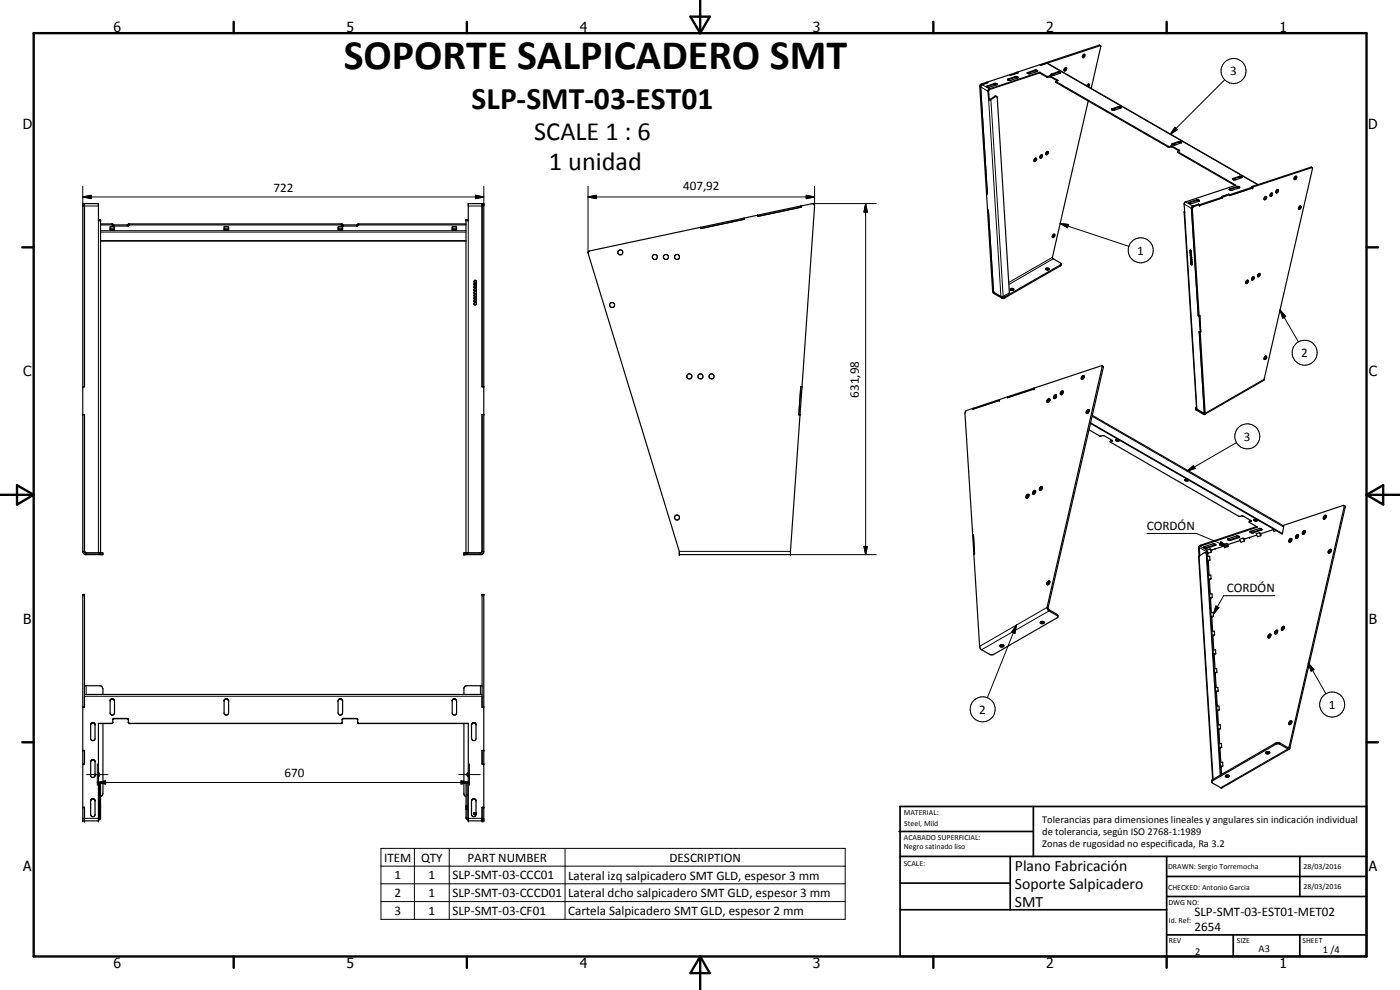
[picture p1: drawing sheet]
<svg xmlns="http://www.w3.org/2000/svg" width="420mm" height="297mm" viewBox="0 0 420 297" stroke-linecap="round" stroke-linejoin="round" font-family="sans-serif">
<g fill="none" stroke="#000" stroke-width=".35">
<path d="M312.2 19.4l.3 .2M312.2 19.4h.1M312.2 19.4l-16 5.3M312.4 19.6l2-.6 63.1 36.4M325 16.6l.4-.3a.61 .61 0 0 1 .1 .7 .61 .61 0 0 1-.6 .3zM325.3 16.3l-.1 .6-.3 .2M330.3 13.7l-17.8 5.9M330.3 13.7l-.4-.2-17.7 5.9M330.3 13.7l-2.8 12.8M296.2 24.7l.2 .1-1.8 .6-.3 .7 2 32.1-.2-.2M296.2 24.7l-1.7 .5-.5 .6 2.1 32.2M296.2 25.8l2.3-.8 .8 .3-2.4 .9-.7-.2z"/>
<path d="M296.9 29.8l-.2 .1M298.9 28.9l.2 .1M299 28.9l-1.7 1.1-.6-.1M299.1 29l-.4-.2-1.6 1h-.2M299.1 29h.1M299.2 29l3.7 58.9-1.8 1-.6 .1M299.2 25.4l-.6-.2-2.4 .8M302.4 23.7l2.4-.8 .8 .4-2.4 .8-.7-.1zM305.3 21.7l.2 .1-2.2 .7-.2-.1M305.5 23.4l-.7-.2-2.3 .7M311.4 21.4l-.9-.1-2.1 .7M311.4 21.4l-2.4 .8-.6-.2"/>
<path d="M311.4 21.4l-.2-.3-.5-.1-2.4 .8 .1 .2M312 21.9l2.2 1.3 1-.2 2.1 1.3M312 21.9l-15.2 5 .1 2.9M312.1 21.7l2.1 1.2 1-.1 2.2 1.3M312.1 21.7l-.1 .2M312.1 21.7l-15.3 5-.3 .6 .2 2.6M315.4 22.3l2.2-.8 .7 .3-2.2 .8zM316 22.3l.4 .3M316.2 22.4l-.3 .2M316.3 22.5v.1M316.9 24.4v.4l33.7 19.4 1.1-.1 2.2 1.2M317.4 24.2l-.5 .3 33.8 19.4 1-.1 2.3 1.3-.5 .3"/>
<path d="M317.4 24.2h.1M318.2 22l-.6-.2-2.1 .6M319.5 20.6l.4-.3a.51 .51 0 0 1 .1 .7 .51 .51 0 0 1-.6 .2zM319.9 20.3l-.1 .4-.4 .4M326.2 25.8l.2-.4 .4-.1 .1 .4-.2 .4M326.6 30.3l-10.8 46.9 .2 .4 2.5 1.6M326.6 25.2l-.2 .8M333.6 32.7l2-.7 .9 .2-2.1 .9-.6-.1zM333.6 32.9h.1M334.1 32.7l.5 .3M336.4 32.4l-.7-.2-2 .7M296.1 58l.3 4.9"/>
<path d="M310.5 47.8l.3-.3 .3 .1-.2 .6-.3 .3-.3-.3zM310.8 47.5v.4l-.5 .4M312.6 46.4l-.5 .9M312.6 46.4a.49 .49 0 0 1 .1 .7 .49 .49 0 0 1-.6 .2M312.6 46.4l-.1 .6-.4 .3M314.4 45.4h.1a.61 .61 0 0 1 0 .7 .61 .61 0 0 1-.6 .3l-.1-.1M314.4 45.4l-.5 .4-.1 .5M314.4 45.4l-.2 .6-.4 .3M351.8 43.1l2-.6 .8 .2-2.1 .9-.7-.2zM352.2 43.2l.5 .3M353.4 45.7h.1M353.4 45.7l17.3 10"/>
<path d="M353.4 45.5l17.5 10.1-15.2 5-.3 .5 .1 2.7v-.4M353.4 45.4v.1M353.4 45.5v.2M353.5 45.4h-.1M354.5 42.8l-.8-.1-1.9 .6M366.8 59.4h.1M366.9 59.4l-6.9 2.2v-.2M366.9 59.1l-6.9 2.3M366.9 59.1v.3M368.9 56.8l2.4-.9 .8 .3-.2 .2-2.3 .7zM369 56.9h.1M369 58.6v.1"/>
<path d="M369.1 58.4l-2.2 .7M369.1 58.4l-.3-.1-2.1 .7 .2 .1M369.1 58.4l-.1 .3M369.9 53.6l2.2-.7 .7 .2-2.1 .9h-.5zM370.4 53.6l.5 .3M372 56.3l-.7-.2-2.3 .8M372.7 53.3l-.8-.2-2 .7M375.7 56l.3 .1M376 56.1l-6.9 2.3M376 56.1v.3l-7 2.3M376 56.1l17.9-5.7-14.5 63.6-17.9 10.3M377.4 55.4l-1.7 .6"/>
<path d="M379.8 58.9l-.1 .6-.3 .3M379.9 58.9h.1a.64 .64 0 0 1-.5 1l-.1-.1M379.9 58.9l-.4 .3-.1 .6M381.6 57.9v.4l-.4 .5M381.6 57.9l-.3 .3-.1 .6M381.6 57.9h.2a.64 .64 0 0 1-.5 1l-.1-.1M383.4 56.9h.1a.57 .57 0 0 1 .1 .7 .57 .57 0 0 1-.7 .2v-.1M383.4 56.9l-.3 .7-.2 .1M383.4 56.9l-.5 .4v.4M388.5 53.1l.4-.2a.51 .51 0 0 1 .2 .7 .51 .51 0 0 1-.7 .2zM388.9 52.9l-.1 .4-.4 .4M393.9 50.3l-.4-.2-17.8 5.9"/>
<path d="M25.3 61.1v54.9h-.5M29.8 66.1h.1M29.8 66.1l-.1 .1M29.9 66.1l.3-.1v99.9M30.2 66.1l-.7 .1v-5.1h-4.7v104.3M30.2 67.2h3.6l.1 .5 .2 .1h4.2h.2l.1-.6h64l.1 .5M30.2 67.5l3.7 .1M30.2 72.2h109.7M30.2 72.3h109.7M33.1 68.1h1.2l.1 .8-.6 .2-.7-.1zM33.9 67.4h4.6M34.4 68.6l-.6 .1-.7-.1"/>
<path d="M38.5 67.6h64.2M68.6 68.1h-1.3v.9h1.3M68.6 68.1v.1M68.6 68.6l-.6 .1-.7-.1M68.6 68.2v.7M68.6 68.9v.1M101.5 68.6l.6 .1 .7-.1M102.7 67.7v.1M102.8 68.1l-1.3 .1v.8h1.3M102.8 68.1v.1M102.8 68.2v.7M102.8 68.9v.1"/>
<path d="M107.3 67.4l-4.5 .1M107.3 67.2h.1M107.3 67.2v.6h-.2h-4.4M107.3 67.6h.1M135.7 68.1h1.2l.1 .8-.5 .2-.8-.1zM137 68.6l-.5 .1-.8-.1M139.9 66.1l.6 .1v-5.1h4.7v104.6l-.8 .7h-5.2v-.5h5.1M139.9 67.2h-32.5M139.9 67.5l-32.5 .1M140.2 66.1v-.1h-.3v99.9M140.2 66.1h.1M140.2 66.1l.1 .1"/>
<path d="M144.7 61.1v54.9h.5M210.3 68.5h.1M223.3 65.4l.1 .4M223.4 65.8h.1M223.4 65.8l-13.1 2.8v-.4l.1 .3M227.4 64.6l-4.1 .8M227.4 64.6v.3M227.4 64.9h.1M240.4 61.8l-13 2.8M240.4 61.8h.1M240.4 61.8l3.4-.7 .5 .2 .2 .5-7.3 104.6h-33.3v-1l-27.4-89.6 .4-.5 46.4-9.9M240.4 61.8l.1 .3"/>
<path d="M240.4 62.1h.1M240.5 62.1l-13.1 2.8v-.3M296.4 62.9l1.5 24.3M296.4 62.9l.2 .2 1.5 24.3M316.3 70.3h.1a.61 .61 0 0 1 .1 .6 .61 .61 0 0 1-.6 .3l-.1-.1M316.3 70.3l-.1 .6-.4 .2M316.3 70.3l-.4 .4-.1 .4M318.5 79.2l-.3 .6-16.8 9.7h-.7l-2.3-1.4-.5-.9M318.5 79.2l-.3 .3-16.8 9.7-.9-.1M355.4 63.6l3.7 59.1M356.8 60.7l2.3-.8 .8 .3-2.2 .9h-.5zM357.3 75.1l-.1 .2 .2 .2"/>
<path d="M357.3 75.1l.2 .3M357.3 75.6l.1 .1M357.4 75.6h-.2l.4 .6-.1 .3M357.4 75.5h.1M357.4 75.6l.1 .1M357.4 75.7l.1 .2M357.4 77l.2 .3M357.4 76.5v.1M357.4 76.6l.2 .3M357.4 77.5l.1 .4M357.4 77.5l.3 .2-.2 .3M357.5 75.7v.2h-.2"/>
<path d="M357.5 76.6l.1 .3M357.5 76.6h-.3l.2 .4M357.5 77.5l.2 .4M357.5 78l-.2 .2 .3 .3 .1-.1M357.5 77.9v.1M357.5 78.5l-.1 .3h.3M357.5 78.5l.2 .3M357.5 78l.2 .4M357.5 79l-.1 .1 .1 .3 .2-.2M357.5 79l.2 .2M357.5 75.4v.1M357.6 76.4l-.4-.4 .3 .5"/>
<path d="M357.6 76.9l-.3 .1a.24 .24 0 0 0 0 .3 .24 .24 0 0 0 .4 0h-.1M359.9 60.3l-.7-.1-2.3 .7M360 61.4l-.3-.1-1.8 .6-.3 .5 2 32.2 .3 .1M360 61.4l-1.8 .6-.4 .7 2.1 32M389.8 62.1l.5-.3a.64 .64 0 0 1-.5 1l-.1-.3zM390.2 61.8l-.1 .5-.4 .4M142.2 85.3l.1 .1M142.2 86.1l.2-.3h.4l.2 .3M142.2 86.1l.4 .4 .3-.3M142.2 86.1l.2 .4 .5-.1 .1-.3M142.2 90.3l.1 .1M142.3 85.4a.37 .37 0 0 1 .3-.5 .37 .37 0 0 1 .4 .4l-.2 .3"/>
<path d="M142.3 85.4l.1 .2M142.3 87.1v-.3l.3-.2 .3 .1v.4M142.3 87.1l.5 .2M142.3 90.4l.1-.5h.4l.2 .4-.2 .3M142.3 87.9l.1 .2M142.3 90.4l.1 .2M142.4 90.6l.5 .2-.1 .6M142.4 91.4h.4M142.4 85.6h.4M142.4 85.5l.4 .1M142.4 88.9h.4M142.4 89.7a.37 .37 0 0 1 0-.5 .37 .37 0 0 1 .5 0l-.1 .6"/>
<path d="M142.4 89.7l.4 .1M142.4 90.6h.2M142.4 84.7a.37 .37 0 0 1 0-.5 .37 .37 0 0 1 .5 0l-.1 .6M142.4 84.7l.2 .1M142.8 84.8h-.2M142.9 91.2l-.1 .2M142.9 87.1l-.1 .2M142.9 89.6l-.1 .2M142.9 84.6l-.1 .2M143 90.3l-.1 .3a.55 .55 0 0 0-.5 .8M143 85.3l-.2 .3M143 88.6l-.2-.3h-.4a.38 .38 0 0 0-.1 .5 .38 .38 0 0 0 .5 .1"/>
<path d="M143 88.6l-.2 .3M143 87.8l-.1-.3-.5-.1-.1 .5M143 87.8l-.2 .3-.5-.2M143 87.8l-.2 .3-.4-.1M143 86.1l-.1 .2M297.9 87.2l.2 .2M298.1 87.3l.3 .5 2.1 1.3M298.1 87.4l.3 .4 2.1 1.2M303.3 86.7l.6-.2a.31 .31 0 0 1 .3 .4 .31 .31 0 0 1-.4 .2l-.6-.1zM303.3 87l.3-.2 .6 .2M313.8 80.9l.4-.2 .6 .2M313.8 80.9h.9"/>
<path d="M313.8 80.9v-.3a.65 .65 0 0 1 1.1 .1l-.2 .2M359.9 94.7h.1l.3 4.9M359.9 94.7l.3 5M359.9 94.7l.2-.1 .3 5M360.2 99.7l-.3-.2 1.5 24.3M360.2 99.7l1.5 24.3M360.3 99.6l-.1 .1M360.3 99.6h.1M374.3 84.1l-.3 .2-.1 .6M374.3 84.1h.2a.53 .53 0 0 1 0 .6 .53 .53 0 0 1-.6 .2M374.3 84.1v.4l-.4 .4M376.1 83.1l-.3 .2-.2 .6"/>
<path d="M376.1 83.1a.49 .49 0 0 1 .2 .6 .49 .49 0 0 1-.7 .2M376.1 83.1v.4l-.5 .4M377.9 82a.49 .49 0 0 1 .2 .7 .49 .49 0 0 1-.7 .2M377.9 82l-.4 .4-.1 .5M377.9 82v.5l-.5 .4M240.3 116h.4h-.3l-.6 8.3 .3 .1-.4-.1zM240.4 116h.1M300 119.9l-7.9 2.6M300 119.9l-.1 .2-7.9 2.6M302.4 119.3h.1M302.4 119v.1M302.4 119v.3"/>
<path d="M302.4 119l-2.4 .9M310.3 116.5l-7.9 2.5M310.3 116.5h.1M310.3 116.7l-7.9 2.6M310.3 116.5v.2M310.3 116.7l-7.9 2.6v-.3M314.9 119.9l.2 .1M315 119.7l-.1 .8-.4 .3M315 119.8l-.5 .5v.5M315 119.7a.6 .6 0 0 0-.7 .3 .6 .6 0 0 0 .2 .8M316.5 118.6l.4-.2 .2 .6-.3 .5-.5 .1-.1-.5zM317.1 118.6l-.5 .4-.1 .6"/>
<path d="M318.4 117.6l.4-.3a.47 .47 0 0 1 .3 .4 .47 .47 0 0 1-.2 .5l-.3 .2h-.3zM319.1 117.5l-.6 .5v.4M324.8 112.9l.2-.2a.56 .56 0 0 1 .4 .6 .56 .56 0 0 1-.5 .5h-.3l-.1-.3zM325.4 112.9l-.5 .3-.1 .6M330.7 109.7l-20.4 6.8M330.7 109.7l.4 .5-16.6 72.2M330.7 109.7l-16.5 72.5M379.8 106.8v.5l-.4 .4M379.9 106.8a.51 .51 0 0 1 .1 .7 .51 .51 0 0 1-.6 .2M379.9 106.8l-.4 .3-.1 .6M24.8 124.4h.5v41M145.2 124.4h-.5v41.2l-.4 .3"/>
<path d="M292 122.5l-1.9 .6-.5 .9 2.3 36.5M292 122.7v.1M292 122.5v.3M292 122.5h.1M292.1 122.5l-.1 .2M314.5 120.4h.4M314.6 120.1h.4M315 120.1h.1M326.3 123.7l.2 .2M326.3 123.7v.3M326.5 123.9l.4-.8a.52 .52 0 0 0-.6-.1 .52 .52 0 0 0-.3 .6v.4h.3M326.5 123.9l-.2 .1"/>
<path d="M326.8 128.9l3.2 1.9 1.2-.1 2.5 1.4M326.8 123.1l-.5 .6M327.2 127l57.5 33.2 .2-.1M327.3 126.9l57.6 33.2M327.8 124.6l57.3 33.1-.2 2.4M333.7 132.1l-.4 .1-.1 .4M333.7 132.1l.1 .2-.6 .3 38.6 22.3 1.2-.1 2.5 1.5-.6 .3M334.8 132l.4 .4 1-.2M334.8 132h.1M334.8 131.9l.5 .2 .6-.1M335.4 131.7l-.6 .3M358.8 122.5l.1 .5 2.6 1.3"/>
<path d="M358.8 122.5l.3 .3M359.1 122.1v.1M359.1 122.8l2.3 1.2M359.1 122.2l-.3 .3M359.1 122.7l2.2 1.3M361.4 123.8v.1M361.4 123.9l-.1 .1M361.4 123.7v.1M361.4 123.8l.3 .2M361.7 124l-.2 .3M308.3 148.4a.53 .53 0 0 1 .5 .5 .53 .53 0 0 1-.5 .5l-.3 .1-.1-.4zM308.8 148.5l-.5 .4-.1 .6"/>
<path d="M310.2 147.3l.4-.2a.72 .72 0 0 1-.4 1.2l-.3-.2zM310.8 147.3l-.5 .4-.1 .6M312.2 146.2l.3-.2a.47 .47 0 0 1 .4 .4 .47 .47 0 0 1-.3 .5l-.2 .2h-.4zM312.8 146.2l-.5 .5-.1 .4M355.5 143.9v.2l.6 .3 .8-.3M355.6 143.9l1.1 .1M356.1 143.7l-.6 .2M374.9 156.6l2.5 1.6-17.2 5.7-.3 .4 .2 2.5M375 156.3h.1M375 156.3l-.1 .3M375.4 156.2l-.4 .1M376.3 155.9l.5 .2 .6-.1"/>
<path d="M376.9 155.7l-.7 .3a.93 .93 0 0 0 1.5 .1M377.1 158l-16.9 5.6-.5 .8 .2 2.5M378 159.8l.4 .9M378 159.8l.5 .3M378 159.8l-1 .3 .4 .9 1-.3M378.7 158.8l-2.6 .8-.9-.2M378.7 158.8l-.8-.3-2.7 1M378.7 158.8v.1M378.7 158.9l-2.6 1h-.7l-.3-.3 .1-.1M378.7 158.9h.1M382 158.6l.3 .8 .7-.2M382.1 158.9l-3.6 1.2"/>
<path d="M391.7 159.4l-.4 .4-.2 .6M397.3 154.9l.5-.3a.61 .61 0 0 1 .1 .8 .61 .61 0 0 1-.7 .2zM398 154.8l-.5 .5v.4M403.3 151.7l.5 .3-16.7 72.3M403.4 151.7l-18.4 6M403.4 151.7l-16.5 72.5M24.8 165.4h.6M25.3 165.3l.4 .6h5.2v.5h-5.3l-.4-.2-.4-.8M25.4 165.4l.5 .5M144.3 165.9h-.1M145.2 165.4h-.5l-.4 .5M291.9 160.6l.2-.2 .4 5.6-.2 .2"/>
<path d="M291.9 160.6l.4 5.6M291.9 160.5v.1M292.3 166.2l1.7 27.7 .5 1 2.5 1.4 1.1 .1 19.3-11.1 .1-.3M314.4 174.5a.35 .35 0 0 1 .5-.1 .35 .35 0 0 1 .1 .5l-.4 .5a.48 .48 0 0 1-.5-.4 .48 .48 0 0 1 .3-.5zM315 174.5l-.4 .4-.1 .6M359.9 166.8l4 67.1M361.3 164.1l2.8-.9 .8 .2-2.8 1.1h-.5zM361.9 165.8l-2 1M361.9 165.8l.1 .2 4.2 66.6M361.9 165.8l.3 .3 4.2 66.4M362.3 167l.7-.1 .1 1.2M362.4 168.1h.7"/>
<path d="M362.4 168.3l.2 .1M362.4 165.7l.1 1.3M362.6 168.4l.3 4.2M362.7 172.6h.7l.1 1.1M362.7 173.9l.3 .1M363 174l.2 4.2M363 178.2h.8v1.1M363.1 179.5l.2 .1M363.1 168.1l-.5 .3M363.2 164.7l.3 1M363.2 164.7l.5 .3M363.2 164.7l-1 .4 .4 .9 .9-.3"/>
<path d="M363.3 179.6l.2 4.2M363.5 173.7h-.8M363.5 173.7l-.5 .3M363.7 165l-.2 .7M363.8 179.3h-.7M363.8 179.3l-.5 .3M364.6 164.7h.1M364.6 164.7l-.9 .3M364.8 163.4l-2.6 .9-.8-.3M367.3 163.8l-2.7 .9M368.1 163.1l-1 .3 .4 .9 1-.3M368.1 163.1l.4 .9"/>
<path d="M368.1 163.1l.5 .3M368.4 161.8l2.8-1 .8 .3-2.8 1h-.5zM368.6 163.4l-.1 .6M371.9 161l-2.6 .9-.8-.2M371.9 161h.1M372.2 162.2l-3.6 1.2M373 161.5l.5 .8M373 161.5l.5 .2M373 161.5l-.9 .3 .3 .9 1.1-.4M373.5 161.7v.6M377.2 160.5l-3.7 1.2M378.5 160.1l-.1 .6"/>
<path d="M387 161.8l.3-.3 .4 .2-.1 .6-.4 .4-.4-.2zM387.7 161.7l-.4 .4-.2 .6M389.1 160.6l.5-.2a.67 .67 0 0 1 0 .8 .67 .67 0 0 1-.7 .3l-.1-.5zM389.7 160.5l-.5 .6v.4M390.9 160.3a.6 .6 0 0 1 0-.8 .6 .6 0 0 1 .8-.1l-.1 .5-.5 .5M390.9 160.3l.1 .1M391 160.4h.1M398.8 165.1l.5-.3a.72 .72 0 0 1-.4 1.2l-.3-.2zM399.5 165l-.5 .5-.1 .5M300 193.7l.4-.2h.5l.4 .2a.65 .65 0 0 1-.6 .4 .65 .65 0 0 1-.7-.4zM300.1 193.6l.5 .2 .6-.2M312.2 186.6a.6 .6 0 0 1 .7-.2 .6 .6 0 0 1 .4 .5l-.8 .2z"/>
<path d="M312.2 186.6l.5 .2 .6-.2M314.2 182.2l.5 1 2.7 1.6 .1 .2M314.2 182.2l.3 .2M314.5 182.4l.2 .5 2.7 1.5 .1 .6M363.4 183.8h.7l.1 1.1M363.4 184.9h.8M363.4 185.1l.3 .1M363.7 185.2l.2 4.2M363.7 189.4h.7l.1 1.1M363.8 190.7l.2 .1M364 190.8l.3 4.2M364.1 195h.7l.1 1.1"/>
<path d="M364.1 196.3l.3 .2M364.2 184.9l-.5 .3M364.4 196.5l.2 4.2M364.5 190.5h-.7M364.5 190.5l-.5 .3M364.9 196.1l-.8 .1M364.9 196.1l-.5 .4M380.8 190.4a.34 .34 0 0 1 .5-.1 .34 .34 0 0 1 .1 .5l-.5 .6-.3-.1v-.5zM381.4 190.4l-.5 .4-.1 .6M382.8 189.3a.36 .36 0 0 1 .5-.2 .36 .36 0 0 1 .1 .6l-.3 .4-.4 .1-.1-.5zM383.4 189.2l-.3 .3-.2 .7M384.8 188.1l.3-.2a.59 .59 0 0 1 .4 .7 .59 .59 0 0 1-.7 .5l-.3-.3z"/>
<path d="M385.4 188.1l-.4 .4-.1 .6M24.8 212.2h.5v-33.8h-.5v67.9h4.7v-29.3l4.2 .1 .2-1.3M24.8 212.1h.5M25.3 205.7h4.8l.4 .2 .4 .8v1.7M25.3 208.4h119.4M27.2 217.3a.71 .71 0 0 1 .7-.4 .71 .71 0 0 1 .6 .4M27.4 217l.7-.1 .4 .4v4.4a.69 .69 0 0 1-.6 .5 .69 .69 0 0 1-.7-.5v-4.4zM30.9 217.1v21l-.1 .4-.6 .5M33.1 210.1v4a.67 .67 0 0 0 .7 .4 .67 .67 0 0 0 .6-.6l-.1-3.8M33.6 209.7l-.5 .5M33.6 209.7h.2M33.6 209.7l-.5 .3"/>
<path d="M33.8 209.7l.4 .3M33.8 209.7l.2 .1M33.9 216.8l-.3 .2M34.1 215.6h4.1l.3 .2M34.1 215.6l-.2 .2M34.1 215.6h4.2l.2 .2M34.1 209.8l.3 .6M38.5 215.8l.1 1.2M38.5 216.7l.1 .3M38.6 217h.3M67.8 209.7l-.5 .4v4a.7 .7 0 0 0 .7 .4 .7 .7 0 0 0 .6-.6v-3.6l-.1-.4-.5-.2M67.8 209.7h.2"/>
<path d="M67.8 209.7l-.5 .5M68 209.7l.6 .7M102.1 209.7l-.5 .2-.1 .4v3.6a.68 .68 0 0 0 .6 .7 .68 .68 0 0 0 .7-.7v-3.6l-.1-.4-.5-.2M102.1 209.7h.1M102.1 209.7l-.6 .7M102.2 209.7l.6 .7M102.7 216.8l-.3 .2M102.7 215.8l.2-.2h4.2l.2 .2M107.3 215.8l-.3-.2h-4h-.2l-.3 1.5-63.9-.1M107.3 216.7l.4 .3M135.7 210.1v4a.67 .67 0 0 0 .7 .4 .67 .67 0 0 0 .6-.6v-3.8M136.3 209.7h.2"/>
<path d="M136.3 209.7l-.6 .5M136.3 209.7l-.5 .3M136.5 209.7l.4 .3M136.5 209.7l.3 .2M136.9 209.9l.1 .5M139.2 217.1v21.2l.7 .7M141.5 217.6a.68 .68 0 0 1 .7-.8 .68 .68 0 0 1 .7 .8M141.6 217.1l-.1 4.4a.68 .68 0 0 0 .7 .7 .68 .68 0 0 0 .7-.7l-.1-4.4M141.8 217h.9M144.7 205.7h-4.7l-.4 .2-.4 .6v1.9M144.7 212.1h.5M145.2 212.2h-.5v-33.8h.5v67.9h-4.7v-29.3l-32.9 .1-.3-.3v-1"/>
<path d="M364.4 200.7l.8-.1v1.1M364.5 201.9l.2 .2M364.7 202.1l.3 4.1M364.8 206.2h.7l.1 1.1M364.8 207.6l.3 .1M365.1 207.7l.2 4.2M365.1 211.9l.7-.1 .1 1.2M365.2 201.7l-.7 .1M365.2 201.7l-.5 .4M365.2 213.2l.2 .1M365.4 213.3l.3 4.2M365.5 217.5h.7l.1 1.1"/>
<path d="M365.5 218.8l.3 .1M365.5 218.6h.8M365.6 207.3l-.8 .1M365.6 207.3l-.5 .4M365.8 218.9l.2 4.2M365.9 213h-.7M365.9 213l-.5 .3M366.3 218.6l-.5 .3M387 216.6l.5-.4a.72 .72 0 0 1-.4 1.2l-.3-.2zM387.7 216.4l-.5 .6-.1 .4M24.8 225.2h.5v4h-.5M27.3 228.2v4.8a.67 .67 0 0 0 .6 .3 .67 .67 0 0 0 .6-.5l-.1-4.6"/>
<path d="M27.3 228.3l-.1 .2M27.8 227.9l-.5 .4M27.8 227.9h.2M27.8 228l-.4 .1M28 227.9l.4 .3M28 228l.4 .3M28.4 228.3l.1 .2M28.5 232.5v.2M28.5 232.2v.1M29.5 231.8l.4 .6-.4 .6M29.9 238.4l-.4 .3M140.2 238.4l.3 .3"/>
<path d="M140.5 231.8l-.3 .4v.6l.3 .2M141.8 239.8l-.2 .4M141.9 239.8h.6l.3 .2M145.2 225.2h-.5v4h.5M365.8 223.1h.8v1.1M365.9 224.4l.2 .1M366.1 224.5l.3 4.2M366.2 228.7h.7l.1 1.1M366.3 230l.2 .2M366.5 230.2l.1 2.1M366.6 224.2h-.7M366.6 224.2l-.5 .3"/>
<path d="M367 229.8l-.7 .1M367 229.8l-.5 .4M367.8 232.7a.53 .53 0 0 0 .6 .5 .53 .53 0 0 0 .5-.5M367.8 232.7l.4 .2 .7-.2M367.8 232.7l.3-.2 .8 .2M379.9 225.7l.3 .1 .8-.1M379.9 225.7a.55 .55 0 0 0 .6 .5 .55 .55 0 0 0 .5-.5M379.9 225.7l.3-.1 .8 .1M386.9 224.2l-.3 .2-2.9-1.6-.8 .1-19 11-.3 .7M386.9 224.2l.2 .1M387 224.7l-20.4 11.8-2.7-1.6-.3-.3M387 224.7h-.5l-2.5-1.5h-.9l-19.2 11.1-.3 .3"/>
<path d="M387.1 224.3l-.1 .4M24.8 242.2h.5v4.1M27.2 240.1v4.5a.69 .69 0 0 0 .7 .4 .69 .69 0 0 0 .6-.4v-4.5M27.2 240.2a.66 .66 0 0 1 .7-.6 .66 .66 0 0 1 .6 .6M27.3 240l.5-.3 .6 .3M29.5 245.7l.4-.3v-10.5h.3v10.6l-.7 .5M140.5 245.7l-.3-.3v-10.5h-.3v10.5l.2 .4 .4 .2M141.5 240.3v4.1a.68 .68 0 0 0 .7 .6 .68 .68 0 0 0 .7-.6M141.6 240.1l-.1 .3M141.6 240l.3-.3h.6l.4 .7M142.2 244.3h.7M142.2 244.2l.7-.1-.2 .1"/>
<path d="M142.2 244.1h.1M142.2 244.1h.7M142.2 244.3h.1M142.3 244.1h.1M142.3 244.1l-.1 .1M142.3 244v.1M142.3 244.2h.1M142.4 244.3l.2 .1M142.9 243.9l-.7 .1h.7M142.9 244.3l-.2 .1M142.9 244.3h-.7l.7 .1M142.9 244.2l-.6 .1"/>
<path d="M142.9 240.3v4.1M145.2 242.2h-.5v4.1"/>
<circle cx="186.2" cy="75.7" r=".76"/>
<circle cx="196.5" cy="77.1" r=".77"/>
<circle cx="199.9" cy="77.1" r=".76"/>
<circle cx="203.2" cy="77.1" r=".75"/>
<circle cx="183.7" cy="91.5" r=".77"/>
<circle cx="206.9" cy="112.9" r=".75"/>
<circle cx="210.2" cy="112.9" r=".76"/>
<circle cx="213.5" cy="112.9" r=".75"/>
<circle cx="203.2" cy="155.3" r=".76"/>
</g>
<g fill="none" stroke="#000" stroke-width=".3">
<path d="M314.1 19l63.3 36.4M329.9 13.5l.2 .2M294 25.9l2.5 1.4 .2-.1M294.5 25.2l2.5 1.5-.1 .2M296.3 25.8v.2M296.7 29.9l3.7 59M297.2 29.8l.2 .1 3.7 59M298.5 25l-.1 .3M298.5 28.9l.2 .1M302.5 23.7v.2M304.7 23v.2M308.4 21.8v.2"/>
<path d="M310.6 21l-.1 .3M314.1 22.9v.2M314.5 22.9v.3M314.9 22.8v.2M315.3 22.9l-.1 .2M315.5 22.2v.2M317 24.5l-.1 .3M317.4 24v.3M317.4 21.6v.2M333.7 32.6v.3M335.6 32v.3M352.6 38.2l.7 .7-2.1 1.4z"/>
<path d="M367.6 23.9l-16.4 16.4M24.8 59.1l2.6-.5v1zM24.8 55.9v5.9h4.7M24.8 59.1h120.4M142.7 58.6l2.5 .5-2.5 .5zM145.2 55.9v5.9h-4.7M176.5 59.1l2.5-.5v1zM176.5 59.1h68M176.5 55.9v19.9M242 58.6l2.5 .5-2.5 .5zM244.5 55.9v5.9M350.7 43.9l-.1 .3"/>
<path d="M351 44v.2M351.4 43.8v.3M351.8 43.9l-.1 .2M351.9 43.1l-.1 .2M353.5 45.6v.2M353.8 42.5l-.1 .2M353.9 45.1v.2M359.1 59.9v.3M369.1 56.7l-.1 .2M370 53.6v.2M371.2 56v.2M371.9 52.9v.2"/>
<path d="M393.4 50.2l.3 .1M29.5 66.2v99.7M29.9 66h.3M29.9 66.1h.3M30.2 69.2h109.7M30.2 69.6h109.7M33.6 67.2v.3M34.2 67.5v.3M38.2 67.5v.3M38.9 67.2v.3M102.4 67.2v.3M103 67.5v.3"/>
<path d="M107 67.5v.3M107.7 67.2v.3M139.9 66h.3M139.9 66.1h.3M140.5 66.2v99.7M243.8 61.1h19.2M259.8 61.1l.5 2.5h-1zM259.8 61.1v105.3M315.8 77.2l-13 7.6M316.1 77.6l-13.3 7.7M318.2 67.1l2.5 .3-.3 .9zM318.2 67.1l20.6 6.8"/>
<path d="M318.2 79.5v.3M355.4 61.3l2.4 1.4M355.5 63.8l3.7 59.1M355.8 60.6l2.5 1.4M356.9 60.7v.2M298.1 87.4h.1M298.4 87.8v.3M300.5 89.1v.3M301.6 89.1v.3M384.2 93l1.7 2-.9 .5zM384.2 93l5.5 9.6M316.9 118.7h.2"/>
<path d="M330.8 110l.3 .2M379.4 113.8l-17.7 10.2M315 120.1v.2M327.7 124.9l57.5 33.2M333.3 132.2v.3M333.8 132.2v.1M335.7 132.1v.2M359.1 122.8v.3M361.2 124v.3M371.1 132.8l-14.8 8.6M356.3 141.4l1.9-1.7 .5 .8zM356.5 144.1l-.1 .2"/>
<path d="M375 156.3v.3M375.5 156.3v.1M376.1 159.6v.3M377.3 156l-.1 .3M378.6 158.8l-.1 .2M403.4 152l.3 .1M24.8 178.7h.5M25.9 165.9v.5M29.9 165.9v.5M140.2 165.9v.5M144.2 165.9v.5M144.7 178.7h.5"/>
<path d="M203.9 165.4h33.3M237.2 166.4h25.8M259.3 164h1l-.5 2.4zM344.2 160.1h14.9l9.4 3.9M359.7 164.4l.2-.1 2.5 1.4M359.9 166.8l4.2 67M360.2 163.6v.3l2 1.2M362 166.1l.2 .1M362.3 164.2v.3M364.8 163.4l-.1 .3M366.4 162.6l2.1 1.4-2.5-.5zM369.4 161.8v.3"/>
<path d="M371.9 161l-.1 .3M382.6 178.7h-15.4l-3.1 5.6M305 187.5l-.4 2.5-1-.3zM305 187.5l-8.7 21.8M314.2 182.2l-20.2 11.7M314.8 182.9v.4l-20.2 11.6M317.2 184.3v.4M364.9 181.8l.9 .5-1.7 2zM392.6 199l1.7 1.9-.8 .5zM392.6 199l5.3 9.2M25.3 208.9h119.4M25.9 205.7v2.7"/>
<path d="M33.6 217v.1M34.2 215.6h.1M38.2 215.6h.1M38.9 217v.1M102.4 217v.1M103 215.6h.1M107 215.6h.1M107.7 217v.1M144.2 205.7v2.7M26 232.4h6.4M29.2 234.8l2.5-.5v.9zM29.2 229.2v6.4"/>
<path d="M29.2 234.8h111.7M137.7 232.4h6.4M138.4 234.3l2.5 .5-2.5 .4zM140.9 229.2v6.4M363.9 233.9v.4M382.9 222.9v.4M384.1 222.9v.4M386.9 224.2l-.4 .1v.4l-20.2 11.6M24.8 245.5h4.7M29.9 242.9h.3M29.9 241.8h.3M29.9 245.4h.3"/>
<path d="M114.3 254.6h139.3v21.2h-139.3zM114.3 259.9h139.3M124.4 254.6v21.2M134.8 254.6v21.2M139.9 242.9h.3M139.9 241.8h.3M139.9 245.4h.3M140.5 245.5h4.7M169.6 254.6v21.2M114.3 265.2h139.3M114.3 270.5h139.3"/>
<circle cx="370.2" cy="21.3" r="3.7"/>
<circle cx="342.3" cy="75.1" r="3.8"/>
<circle cx="391.5" cy="105.8" r="3.7"/>
<circle cx="374.3" cy="130.9" r="3.8"/>
<circle cx="294.9" cy="212.8" r="3.7"/>
<circle cx="399.8" cy="211.4" r="3.8"/>
</g>
<g fill="#000">
<circle cx="296.2" cy="24.7" r=".18"/>
<circle cx="303.1" cy="22.4" r=".18"/>
<circle cx="305.3" cy="21.7" r=".18"/>
<circle cx="296.1" cy="58" r=".18"/>
<circle cx="366.7" cy="59" r=".18"/>
<circle cx="368.8" cy="58.3" r=".18"/>
<circle cx="375.7" cy="56" r=".18"/>
<circle cx="376" cy="56.4" r=".18"/>
<circle cx="29.9" cy="66" r=".18"/>
<circle cx="30.2" cy="66" r=".18"/>
<circle cx="30.2" cy="66.1" r=".18"/>
<circle cx="33.9" cy="67.6" r=".18"/>
<circle cx="33.9" cy="67.2" r=".18"/>
<circle cx="38.5" cy="67.4" r=".18"/>
<circle cx="102.7" cy="67.2" r=".18"/>
<circle cx="102.7" cy="67.6" r=".18"/>
<circle cx="107.3" cy="67.4" r=".18"/>
<circle cx="139.9" cy="66" r=".18"/>
<circle cx="140.2" cy="66" r=".18"/>
<circle cx="210.3" cy="68.2" r=".18"/>
<circle cx="227.4" cy="64.6" r=".18"/>
<circle cx="359.7" cy="61.3" r=".18"/>
<circle cx="360" cy="61.6" r=".18"/>
<circle cx="359.6" cy="94.6" r=".18"/>
<circle cx="359.9" cy="99.5" r=".18"/>
<circle cx="360" cy="94.7" r=".18"/>
<circle cx="24.8" cy="116" r=".18"/>
<circle cx="145.2" cy="116" r=".18"/>
<circle cx="240.7" cy="116" r=".18"/>
<circle cx="300" cy="119.9" r=".18"/>
<circle cx="310.3" cy="116.7" r=".18"/>
<circle cx="315" cy="119.8" r=".18"/>
<circle cx="24.8" cy="124.4" r=".18"/>
<circle cx="145.2" cy="124.4" r=".18"/>
<circle cx="239.8" cy="124.3" r=".18"/>
<circle cx="240.1" cy="124.4" r=".18"/>
<circle cx="299.9" cy="120.1" r=".18"/>
<circle cx="24.8" cy="178.4" r=".18"/>
<circle cx="25.3" cy="178.4" r=".18"/>
<circle cx="139.2" cy="165.9" r=".18"/>
<circle cx="139.2" cy="166.4" r=".18"/>
<circle cx="144.7" cy="178.4" r=".18"/>
<circle cx="145.2" cy="178.4" r=".18"/>
<circle cx="203.9" cy="166.4" r=".18"/>
<circle cx="237.2" cy="166.4" r=".18"/>
<circle cx="292.1" cy="160.4" r=".18"/>
<circle cx="292.3" cy="166.2" r=".18"/>
<circle cx="292.5" cy="166" r=".18"/>
<circle cx="375" cy="161.2" r=".18"/>
<circle cx="144.7" cy="205.7" r=".18"/>
<circle cx="364.7" cy="202.4" r=".18"/>
<circle cx="365.1" cy="208" r=".18"/>
<circle cx="24.8" cy="229.2" r=".18"/>
<circle cx="24.8" cy="225.2" r=".18"/>
<circle cx="145.2" cy="229.2" r=".18"/>
<circle cx="145.2" cy="225.2" r=".18"/>
<circle cx="24.8" cy="242.2" r=".18"/>
<circle cx="24.8" cy="246.3" r=".18"/>
<circle cx="25.3" cy="246.3" r=".18"/>
<circle cx="29.5" cy="246.3" r=".18"/>
<circle cx="29.9" cy="241.8" r=".18"/>
<circle cx="30.2" cy="241.8" r=".18"/>
<circle cx="139.9" cy="241.8" r=".18"/>
<circle cx="140.2" cy="241.8" r=".18"/>
<circle cx="140.5" cy="246.3" r=".18"/>
<circle cx="144.7" cy="246.3" r=".18"/>
<circle cx="145.2" cy="242.2" r=".18"/>
<circle cx="145.2" cy="246.3" r=".18"/>
</g>
<g fill="none" stroke="#000" stroke-width=".71">
<path d="M10.1 9.9h400v277.1h-400zM70.1 6.5v3.4M140.1 6.5v3.4M207.2 5h5.8l-2.9 4.9zM210.1 0v9.9M280.1 6.5v3.4M350.1 6.5v3.4M6.7 74.2h3.4M410.1 74.2h3.5M.1 148.5h10M5.1 145.6l5 2.9-5 2.9zM410.1 148.5h10"/>
<path d="M410.1 148.5l5-2.9v5.8zM6.7 222.7h3.4M410.1 222.7h3.5M70.1 287v3.4M140.1 287v3.4M210.1 287v10M210.1 287l2.9 5h-5.8zM280.1 287v3.4M350.1 287v3.4"/>
</g>
<g fill="none" stroke="#000" stroke-width=".51">
<path d="M269.8 249.5h40.3M270.1 242h140v45h-140zM270.1 257h140M303.2 257v16M310.1 242v15M350.1 257v30M390.1 257v12M270.1 265h33.1M270.1 273h80M350.1 269h60M350.1 263h60M350.1 280.5h60"/>
<path d="M370.1 280.5v6.5M390.1 280.5v6.5"/>
</g>
<g fill="#000">
<path d="M352.6 38.2l.7 .7-2.1 1.4zM24.8 59.1l2.6-.5v1zM142.7 58.6l2.5 .5-2.5 .5zM176.5 59.1l2.5-.5v1zM242 58.6l2.5 .5-2.5 .5zM259.8 61.1l.5 2.5h-1zM318.2 67.1l2.5 .3-.3 .9zM384.2 93l1.7 2-.9 .5zM356.3 141.4l1.9-1.7 .5 .8zM259.3 164h1l-.5 2.4zM366.4 162.6l2.1 1.4-2.5-.5zM305 187.5l-.4 2.5-1-.3z"/>
<path d="M364.9 181.8l.9 .5-1.7 2zM392.6 199l1.7 1.9-.8 .5zM29.2 234.8l2.5-.5v.9zM138.4 234.3l2.5 .5-2.5 .4z"/>
</g>
<text font-size="12.6" x="103.2" y="20.8">SOPORTE SALPICADERO SMT</text>
<text font-size="9.4" x="141.6" y="32.6">SLP-SMT-03-EST01</text>
<g font-size="7.9">
<text x="160.3" y="42.1">SCALE 1 : 6</text>
<text x="164.7" y="51.1">1 unidad</text>
</g>
<g font-size="4.7">
<text x="304.6" y="261.2">Plano Fabricación</text>
<text x="304.6" y="266.6">Soporte Salpicadero</text>
<text x="304.6" y="272">SMT</text>
</g>
<g font-size="4.2">
<text x="34" y="9.6">6</text>
<text x="104" y="9.6">5</text>
<text x="174" y="9.6">4</text>
<text x="244" y="9.6">3</text>
<text x="314" y="9.6">2</text>
<text x="384" y="9.6">1</text>
<text x="6.8" y="38.7">D</text>
<text x="410.6" y="38.7">D</text>
<text x="7" y="112.9">C</text>
<text x="410.8" y="112.9">C</text>
<text x="7" y="187.1">B</text>
<text x="410.8" y="187.1">B</text>
<text x="7" y="261.4">A</text>
<text x="410.8" y="261.4">A</text>
<text x="34" y="290.4">6</text>
<text x="104" y="290.4">5</text>
<text x="174" y="290.4">4</text>
<text x="244" y="290.4">3</text>
<text x="314" y="290.4">2</text>
<text x="384" y="290.4">1</text>
</g>
<g font-size="3.9">
<text x="369.2" y="22.6">3</text>
<text x="82.1" y="57.6">722</text>
<text x="205" y="57.1">407,92</text>
<text x="341.3" y="76.4">1</text>
<text x="390.5" y="107.1">2</text>
<text x="257.7" y="119.3" transform="rotate(-90 257.7 119.3)">631,98</text>
<text x="373.3" y="132.2">3</text>
<text x="344.2" y="159">CORDÓN</text>
<text x="368.2" y="177.7">CORDÓN</text>
<text x="293.9" y="214.1">2</text>
<text x="398.8" y="212.6">1</text>
<text x="85.4" y="233.2">670</text>
<text x="115.3" y="258.5">ITEM</text>
<text x="118.4" y="263.8">1</text>
<text x="126.4" y="258.5">QTY</text>
<text x="128.6" y="263.8">1</text>
<text x="135.8" y="263.8">SLP-SMT-03-CCC01</text>
<text x="140.3" y="258.5">PART NUMBER</text>
<text x="170.5" y="263.9">Lateral izq salpicadero SMT GLD, espesor 3 mm</text>
<text x="200.9" y="258.5">DESCRIPTION</text>
<text x="118.4" y="269.1">2</text>
<text x="128.6" y="269.1">1</text>
<text x="135.8" y="269.1">SLP-SMT-03-CCCD01</text>
<text x="170.5" y="269.2">Lateral dcho salpicadero SMT GLD, espesor 3 mm</text>
<text x="118.4" y="274.4">3</text>
<text x="128.6" y="274.4">1</text>
<text x="135.8" y="274.4">SLP-SMT-03-CF01</text>
<text x="170.5" y="274.5">Cartela Salpicadero SMT GLD, espesor 2 mm</text>
<text x="358.5" y="275">SLP-SMT-03-EST01-MET02</text>
<text x="358.5" y="279.4">2654</text>
</g>
<g font-size="3.1">
<text x="312.7" y="246.8">Tolerancias para dimensiones lineales y angulares sin indicación individual</text>
<text x="312.7" y="250.4">de tolerancia, según ISO 2768-1:1989</text>
<text x="312.7" y="254">Zonas de rugosidad no especificada, Ra 3.2</text>
<text x="358.7" y="286.5">2</text>
<text x="377.7" y="285.6">A3</text>
<text x="397" y="285.9">1 /4</text>
</g>
<g font-size="2.4">
<text x="271.2" y="244.4">MATERIAL:</text>
<text x="271.3" y="252">ACABADO SUPERFICIAL:</text>
<text x="271.4" y="247.9">Steel, Mild</text>
<text x="271.3" y="254.6">Negro satinado liso</text>
<text x="271.2" y="259.7">SCALE:</text>
<text x="350.6" y="260.8">DRAWN: Sergio Torremocha</text>
<text x="391.2" y="260.6">28/03/2016</text>
<text x="350.6" y="267">CHECKED: Antonio Garcia</text>
<text x="391.2" y="266.7">28/03/2016</text>
<text x="350.6" y="271.4">DWG NO:</text>
<text x="350.8" y="276.9">Id. Ref:</text>
<text x="350.8" y="282.8">REV</text>
<text x="371.2" y="282.9">SIZE</text>
<text x="390.9" y="282.9">SHEET</text>
</g>
</svg>
